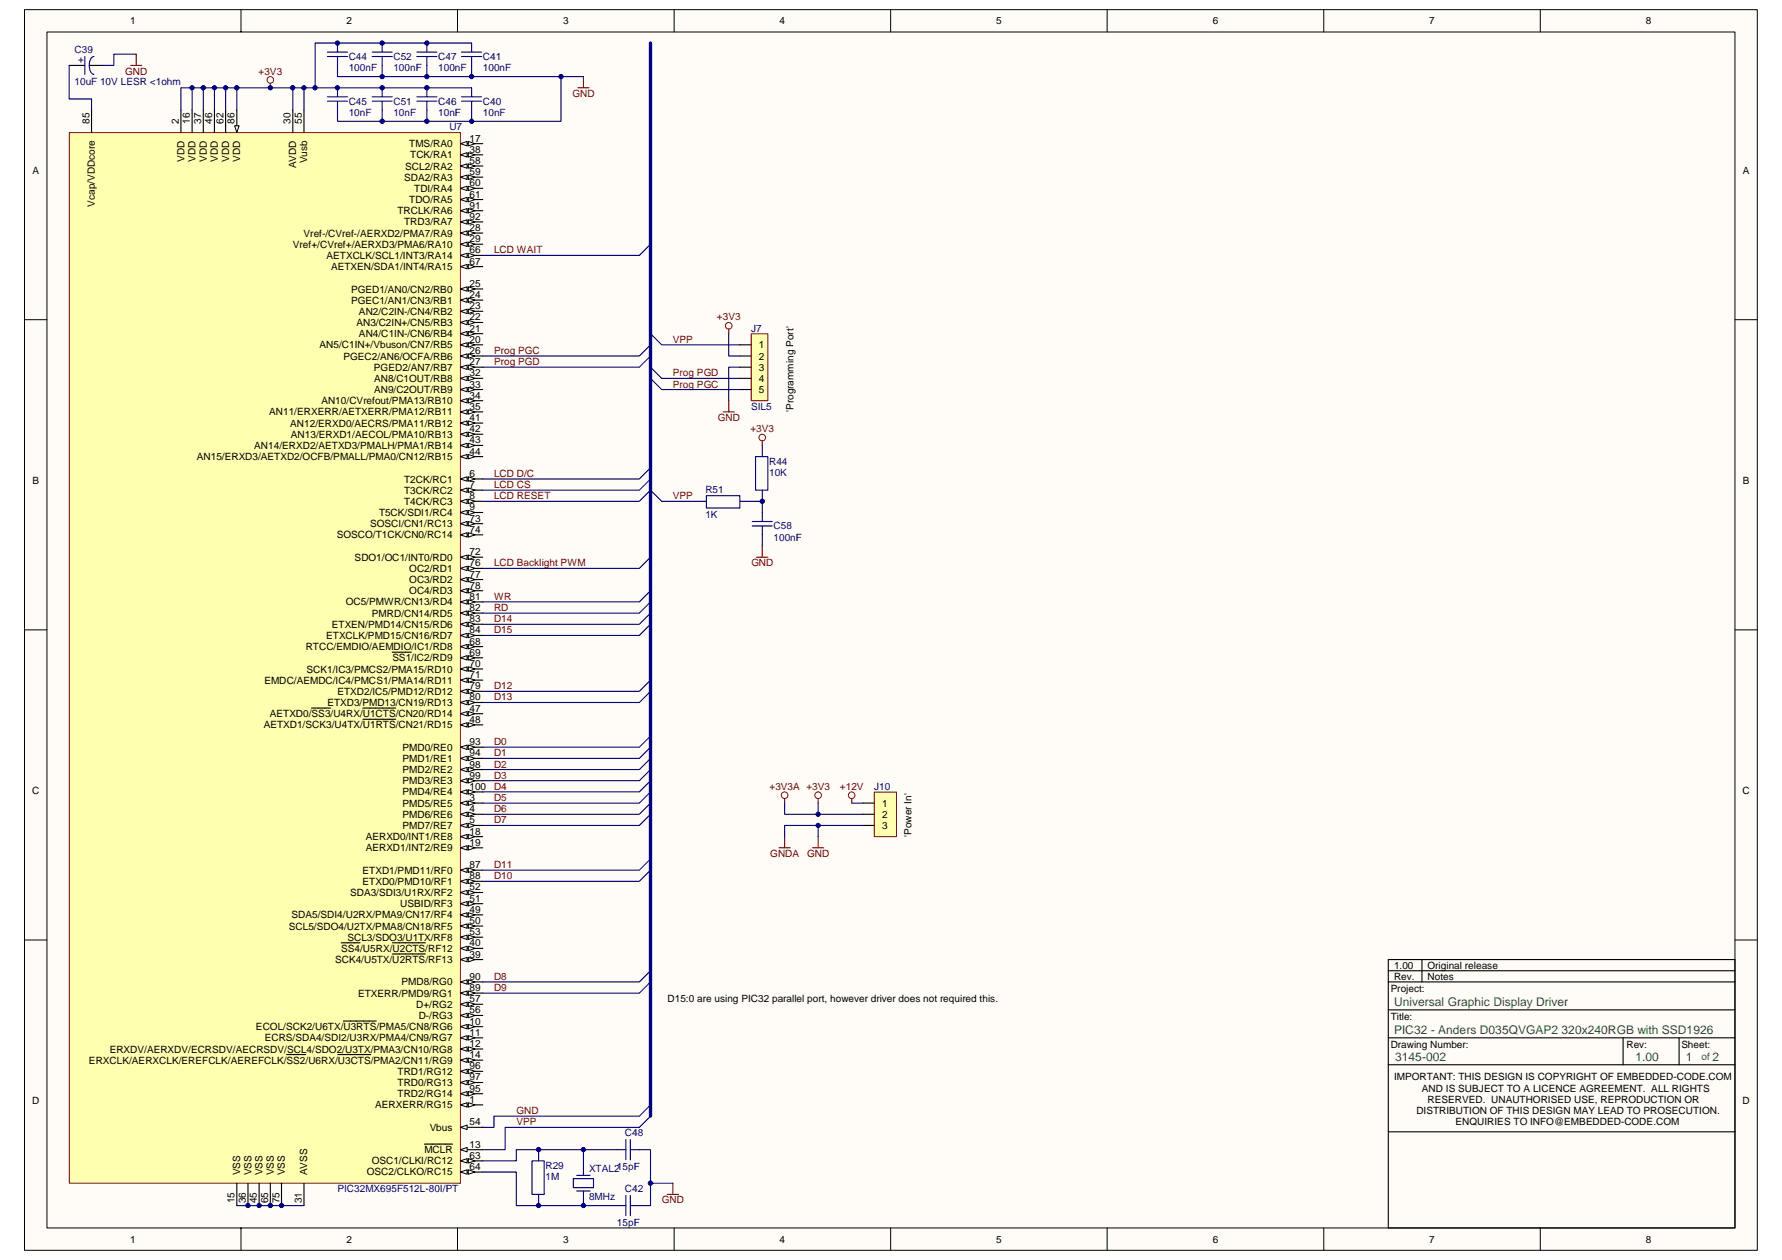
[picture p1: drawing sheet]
<svg xmlns="http://www.w3.org/2000/svg" width="297mm" height="210mm" viewBox="0 0 297 210" stroke-linecap="round" stroke-linejoin="round" font-family="sans-serif">
<path d="M4.1 1.6h288.8v206.8h-288.8z" fill="#fffcf8"/>
<path d="M4.1 1.6h288.8v206.8h-288.8z" fill="none" stroke="#000" stroke-width=".17"/>
<path d="M7.8 5.4h281.4v199.2h-281.4z" fill="#fffcf8"/>
<g fill="none" stroke="#000" stroke-width=".17">
<path d="M7.8 5.3h281.4v199.3h-281.4zM40.2 1.6v3.7M76.3 1.6v3.7M112.4 1.6v3.7M148.5 1.6v3.7M184.5 1.6v3.7M220.7 1.6v3.7M256.7 1.6v3.7M4.1 53.3h3.7M289.2 53.3h3.7M4.1 105h3.7M289.2 105h3.7"/>
<path d="M4.1 156.7h3.7M289.2 156.7h3.7M40.2 204.6v3.8M76.3 204.6v3.8M112.4 204.6v3.8M148.5 204.6v3.8M184.5 204.6v3.8M220.7 204.6v3.8M256.7 204.6v3.8"/>
</g>
<path d="M11.5 10.9h2.6M14.9 10.9h2.2M231.4 159.9h57.8v44.7h-57.8zM237 159.9v3.7M231.4 173h57.8M231.4 168.3h57.8M231.4 163.6h57.8M231.4 177.4h57.8M231.4 161.8h57.8M270.5 173v4.4M279.9 173v4.4M231.4 188.6h57.8" fill="none" stroke="#000" stroke-width=".19"/>
<g fill="none" stroke="#800000" stroke-width=".17">
<circle cx="45.1" cy="13.3" r=".55"/>
<circle cx="121.5" cy="54.3" r=".55"/>
<circle cx="136.4" cy="132.5" r=".55"/>
</g>
<g fill="none" stroke="#800000" stroke-width=".19">
<path d="M21.8 10.9h1.8M22.7 9v1.9M45.1 13.9v.7M96.3 14.6h1.9M97.3 12.8v1.8M121.5 54.9v.7M120.5 68.6h1.9M121.5 66.8v1.8M136.4 133.1v.7M136.4 139.4v1.9M135.4 141.3h1.9M111.2 199.1h1.9"/>
<path d="M112.2 197.2v1.9"/>
</g>
<g fill="none" stroke="#000080" stroke-width=".19">
<path d="M11.5 10.9v5.6h3.8v1.9M14.1 9.4v3M15.6 9.4a1.21 1.21 0 0 0-.7 1.5 1.22 1.22 0 0 0 .7 1.5M22.7 9h-3.7v1.9h-1.9M32 14.6v3.8M33.9 14.6v3.8M35.7 14.6v3.8M37.6 14.6v3.8M39.5 14.6v3.8M48.8 14.6v3.8M50.7 14.6v3.8M54.6 9.4h3.3"/>
<path d="M54.6 8.7h3.3M54.6 16.9h3.3M54.6 16.1h3.3M56.3 9.4v3.4h37.2v7.4h-37.2v-3.3M56.3 7.2v1.5M56.3 14.6v1.5M62 16.9h3.4M62 16.1h3.4M62 9.4h3.4M62 8.7h3.4M63.7 7.2v1.5M63.7 9.4v3.4"/>
<path d="M63.7 14.6v1.5M63.7 16.9v3.3M69.5 16.9h3.3M69.5 16.1h3.3M69.5 9.4h3.3M69.5 8.7h3.3M71.2 7.2v1.5M71.2 9.4v3.4M71.2 14.6v1.5M71.2 16.9v3.3M76.9 16.9h3.4M76.9 16.1h3.4"/>
<path d="M76.9 9.4h3.4M76.9 8.7h3.4M78.6 8.7v-1.5h-26.1v7.4M78.6 16.1v-1.5h-48.4v3.8M78.6 9.4v3.4M78.6 16.9v3.3M93.5 12.8h3.8M108.4 55.6l1.9 1.9h13M108.4 57.5l-1.8 1.8h-26.1M108.4 59.3l-1.8 1.9h-26.1M108.4 40.7l-1.8 1.9h-26.1M121.5 55.6v3.7h1.8"/>
<path d="M108.4 78l-1.8 1.8h-26.1M108.4 79.8l-1.8 1.9h-26.1M108.4 63.1l1.9 1.8h13M108.4 61.2l1.9 1.9h13M123.3 61.2h-1.8v5.6M108.4 98.4l-1.8 1.9h-26.1M108.4 92.9l-1.8 1.8h-26.1M108.4 81.7l-1.8 1.8h-26.1M108.4 113.3l-1.8 1.9h-26.1M108.4 115.2l-1.8 1.9h-26.1M108.4 100.3l-1.8 1.9h-26.1M108.4 102.2l-1.8 1.8h-26.1"/>
<path d="M108.4 104l-1.8 1.9h-26.1M108.4 133.8l-1.8 1.9h-26.1M108.4 135.7l-1.8 1.9h-26.1M108.4 126.4l-1.8 1.8h-26.1M108.4 128.2l-1.8 1.9h-26.1M108.4 130.1l-1.8 1.9h-26.1M108.4 132l-1.8 1.8h-26.1M108.4 122.7l-1.8 1.8h-26.1M108.4 124.5l-1.8 1.9h-26.1M108.4 145l-1.8 1.9h-26.1M108.4 143.2l-1.8 1.8h-26.1M108.4 161.8l-1.8 1.8h-26.1"/>
<path d="M108.4 163.6l-1.8 1.9h-26.1M80.5 195.3h5.6v5.6h16.7M80.5 193.5h5.6v-1.9h11.2v4.3M95.6 196.4h3.3v1.5h-3.3zM96.1 195.9h2.3M96.1 198.5h2.3M97.3 198.5v2.4M97.3 191.6h5.5M106.6 191.6h1.8v9.3h-1.8M108.4 197.2h3.8M108.4 186l-1.8 1.9h-22.4v3.7h-3.7M108.4 184.1l-1.8 1.9h-24.3v1.9h-1.8"/>
<path d="M39.5 200.9h11.2"/>
</g>
<path d="M11.6 22.1h65.1v175.1h-65.1z" fill="#ffffb0"/>
<path d="M11.6 22.1h65.1v175.1h-65.1z" fill="none" stroke="#800000" stroke-width=".17"/>
<path d="M76.7 184.1h3.8" fill="none" stroke="#000" stroke-width=".19"/>
<g fill="#fffcf8" stroke="#000" stroke-width=".17">
<path d="M76.7 184.1l1.2-.3v.7z"/>
<path d="M78.1 183.8l1.1 .3-1.1 .4z"/>
</g>
<path d="M30.2 18.4v3.7M76.7 133.8h3.8" fill="none" stroke="#000" stroke-width=".19"/>
<g fill="#fffcf8" stroke="#000" stroke-width=".17">
<path d="M76.7 133.8l1.2-.3v.7z"/>
<path d="M78.1 133.5l1.1 .3-1.1 .4z"/>
</g>
<path d="M76.7 135.7h3.8" fill="none" stroke="#000" stroke-width=".19"/>
<g fill="#fffcf8" stroke="#000" stroke-width=".17">
<path d="M76.7 135.7l1.2-.4v.8z"/>
<path d="M78.1 135.3l1.1 .4-1.1 .4z"/>
</g>
<path d="M76.7 137.6h3.8" fill="none" stroke="#000" stroke-width=".19"/>
<g fill="#fffcf8" stroke="#000" stroke-width=".17">
<path d="M76.7 137.6l1.2-.4v.7z"/>
<path d="M78.1 137.2l1.1 .4-1.1 .3z"/>
</g>
<path d="M76.7 79.8h3.8" fill="none" stroke="#000" stroke-width=".19"/>
<g fill="#fffcf8" stroke="#000" stroke-width=".17">
<path d="M76.7 79.8l1.2-.3v.7z"/>
<path d="M78.1 79.5l1.1 .3-1.1 .4z"/>
</g>
<path d="M76.7 81.7h3.8" fill="none" stroke="#000" stroke-width=".19"/>
<g fill="#fffcf8" stroke="#000" stroke-width=".17">
<path d="M76.7 81.7l1.2-.4v.8z"/>
<path d="M78.1 81.3l1.1 .4-1.1 .4z"/>
</g>
<path d="M76.7 83.5h3.8" fill="none" stroke="#000" stroke-width=".19"/>
<g fill="#fffcf8" stroke="#000" stroke-width=".17">
<path d="M76.7 83.5l1.2-.3v.7z"/>
<path d="M78.1 83.2l1.1 .3-1.1 .4z"/>
</g>
<path d="M76.7 85.4h3.8" fill="none" stroke="#000" stroke-width=".19"/>
<g fill="#fffcf8" stroke="#000" stroke-width=".17">
<path d="M76.7 85.4l1.2-.4v.8z"/>
<path d="M78.1 85l1.1 .4-1.1 .4z"/>
</g>
<path d="M76.7 171.1h3.8" fill="none" stroke="#000" stroke-width=".19"/>
<g fill="#fffcf8" stroke="#000" stroke-width=".17">
<path d="M76.7 171.1l1.2-.4v.8z"/>
<path d="M78.1 170.7l1.1 .4-1.1 .4z"/>
</g>
<path d="M57.2 170.2h5.5M76.7 173h3.8" fill="none" stroke="#000" stroke-width=".19"/>
<g fill="#fffcf8" stroke="#000" stroke-width=".17">
<path d="M76.7 173l1.2-.4v.7z"/>
<path d="M78.1 172.6l1.1 .4-1.1 .3z"/>
</g>
<path d="M76.7 174.8h3.8" fill="none" stroke="#000" stroke-width=".19"/>
<g fill="#fffcf8" stroke="#000" stroke-width=".17">
<path d="M76.7 174.8l1.2-.3v.7z"/>
<path d="M78.1 174.5l1.1 .3-1.1 .4z"/>
</g>
<path d="M76.7 191.6h3.8" fill="none" stroke="#000" stroke-width=".19"/>
<path d="M76.7 191.6l1.2-.4v.8z" fill="#fffcf8" stroke="#000" stroke-width=".17"/>
<path d="M76.7 176.7h3.8M70.7 190.7h4.7" fill="none" stroke="#000" stroke-width=".19"/>
<g fill="#fffcf8" stroke="#000" stroke-width=".17">
<path d="M76.7 176.7l1.2-.4v.8z"/>
<path d="M78.1 176.3l1.1 .4-1.1 .4z"/>
</g>
<path d="M32 18.4v3.7M76.7 23.9h3.8M47.8 175.7h3.1M56.3 175.7h5.5M39.5 197.2v3.7" fill="none" stroke="#000" stroke-width=".19"/>
<g fill="#fffcf8" stroke="#000" stroke-width=".17">
<path d="M76.7 23.9l1.2-.3v.7z"/>
<path d="M78.1 23.6l1.1 .3-1.1 .4z"/>
</g>
<path d="M76.7 139.4h3.8" fill="none" stroke="#000" stroke-width=".19"/>
<g fill="#fffcf8" stroke="#000" stroke-width=".17">
<path d="M76.7 139.4l1.2-.3v.7z"/>
<path d="M78.1 139.1l1.1 .3-1.1 .4z"/>
</g>
<path d="M76.7 141.3h3.8" fill="none" stroke="#000" stroke-width=".19"/>
<g fill="#fffcf8" stroke="#000" stroke-width=".17">
<path d="M76.7 141.3l1.2-.4v.8z"/>
<path d="M78.1 140.9l1.1 .4-1.1 .4z"/>
</g>
<path d="M76.7 57.5h3.8" fill="none" stroke="#000" stroke-width=".19"/>
<g fill="#fffcf8" stroke="#000" stroke-width=".17">
<path d="M76.7 57.5l1.2-.4v.7z"/>
<path d="M78.1 57.1l1.1 .4-1.1 .3z"/>
</g>
<path d="M76.7 55.6h3.8" fill="none" stroke="#000" stroke-width=".19"/>
<g fill="#fffcf8" stroke="#000" stroke-width=".17">
<path d="M76.7 55.6l1.2-.4v.8z"/>
<path d="M78.1 55.2l1.1 .4-1.1 .4z"/>
</g>
<path d="M76.7 53.7h3.8" fill="none" stroke="#000" stroke-width=".19"/>
<g fill="#fffcf8" stroke="#000" stroke-width=".17">
<path d="M76.7 53.7l1.2-.3v.7z"/>
<path d="M78.1 53.4l1.1 .3-1.1 .4z"/>
</g>
<path d="M76.7 51.9h3.8" fill="none" stroke="#000" stroke-width=".19"/>
<g fill="#fffcf8" stroke="#000" stroke-width=".17">
<path d="M76.7 51.9l1.2-.4v.8z"/>
<path d="M78.1 51.5l1.1 .4-1.1 .4z"/>
</g>
<path d="M76.7 50h3.8" fill="none" stroke="#000" stroke-width=".19"/>
<g fill="#fffcf8" stroke="#000" stroke-width=".17">
<path d="M76.7 50l1.2-.3v.7z"/>
<path d="M78.1 49.7l1.1 .3-1.1 .4z"/>
</g>
<path d="M76.7 48.2h3.8" fill="none" stroke="#000" stroke-width=".19"/>
<g fill="#fffcf8" stroke="#000" stroke-width=".17">
<path d="M76.7 48.2l1.2-.4v.7z"/>
<path d="M78.1 47.8l1.1 .4-1.1 .3z"/>
</g>
<path d="M76.7 59.3h3.8" fill="none" stroke="#000" stroke-width=".19"/>
<g fill="#fffcf8" stroke="#000" stroke-width=".17">
<path d="M76.7 59.3l1.2-.3v.7z"/>
<path d="M78.1 59l1.1 .3-1.1 .4z"/>
</g>
<path d="M76.7 61.2h3.8" fill="none" stroke="#000" stroke-width=".19"/>
<g fill="#fffcf8" stroke="#000" stroke-width=".17">
<path d="M76.7 61.2l1.2-.4v.8z"/>
<path d="M78.1 60.8l1.1 .4-1.1 .4z"/>
</g>
<path d="M76.7 38.8h3.8" fill="none" stroke="#000" stroke-width=".19"/>
<g fill="#fffcf8" stroke="#000" stroke-width=".17">
<path d="M76.7 38.8l1.2-.3v.7z"/>
<path d="M78.1 38.5l1.1 .3-1.1 .4z"/>
</g>
<path d="M76.7 40.7h3.8" fill="none" stroke="#000" stroke-width=".19"/>
<g fill="#fffcf8" stroke="#000" stroke-width=".17">
<path d="M76.7 40.7l1.2-.4v.8z"/>
<path d="M78.1 40.3l1.1 .4-1.1 .4z"/>
</g>
<path d="M48.8 18.4v3.7M76.7 63.1h3.8M50.7 197.2v3.7" fill="none" stroke="#000" stroke-width=".19"/>
<g fill="#fffcf8" stroke="#000" stroke-width=".17">
<path d="M76.7 63.1l1.2-.4v.7z"/>
<path d="M78.1 62.7l1.1 .4-1.1 .3z"/>
</g>
<path d="M76.7 64.9h3.8" fill="none" stroke="#000" stroke-width=".19"/>
<g fill="#fffcf8" stroke="#000" stroke-width=".17">
<path d="M76.7 64.9l1.2-.3v.7z"/>
<path d="M78.1 64.6l1.1 .3-1.1 .4z"/>
</g>
<path d="M76.7 66.8h3.8" fill="none" stroke="#000" stroke-width=".19"/>
<g fill="#fffcf8" stroke="#000" stroke-width=".17">
<path d="M76.7 66.8l1.2-.4v.8z"/>
<path d="M78.1 66.4l1.1 .4-1.1 .4z"/>
</g>
<path d="M76.7 68.6h3.8" fill="none" stroke="#000" stroke-width=".19"/>
<g fill="#fffcf8" stroke="#000" stroke-width=".17">
<path d="M76.7 68.6l1.2-.3v.7z"/>
<path d="M78.1 68.3l1.1 .3-1.1 .4z"/>
</g>
<path d="M33.9 18.4v3.7M76.7 25.8h3.8M41.3 197.2v3.7" fill="none" stroke="#000" stroke-width=".19"/>
<g fill="#fffcf8" stroke="#000" stroke-width=".17">
<path d="M76.7 25.8l1.2-.4v.8z"/>
<path d="M78.1 25.4l1.1 .4-1.1 .4z"/>
</g>
<path d="M76.7 159.9h3.8" fill="none" stroke="#000" stroke-width=".19"/>
<g fill="#fffcf8" stroke="#000" stroke-width=".17">
<path d="M76.7 159.9l1.2-.3v.7z"/>
<path d="M78.1 159.6l1.1 .3-1.1 .4z"/>
</g>
<path d="M65.4 159h5.5M76.7 158.1h3.8" fill="none" stroke="#000" stroke-width=".19"/>
<g fill="#fffcf8" stroke="#000" stroke-width=".17">
<path d="M76.7 158.1l1.2-.4v.7z"/>
<path d="M78.1 157.7l1.1 .4-1.1 .3z"/>
</g>
<path d="M76.7 70.5h3.8M56.9 157.1h3.1M65.4 157.1h5.5" fill="none" stroke="#000" stroke-width=".19"/>
<g fill="#fffcf8" stroke="#000" stroke-width=".17">
<path d="M76.7 70.5l1.2-.4v.8z"/>
<path d="M78.1 70.1l1.1 .4-1.1 .4z"/>
</g>
<path d="M76.7 72.4h3.8" fill="none" stroke="#000" stroke-width=".19"/>
<g fill="#fffcf8" stroke="#000" stroke-width=".17">
<path d="M76.7 72.4l1.2-.4v.7z"/>
<path d="M78.1 72l1.1 .4-1.1 .3z"/>
</g>
<path d="M76.7 74.2h3.8" fill="none" stroke="#000" stroke-width=".19"/>
<g fill="#fffcf8" stroke="#000" stroke-width=".17">
<path d="M76.7 74.2l1.2-.3v.7z"/>
<path d="M78.1 73.9l1.1 .3-1.1 .4z"/>
</g>
<path d="M76.7 76.1h3.8" fill="none" stroke="#000" stroke-width=".19"/>
<g fill="#fffcf8" stroke="#000" stroke-width=".17">
<path d="M76.7 76.1l1.2-.4v.8z"/>
<path d="M78.1 75.7l1.1 .4-1.1 .4z"/>
</g>
<path d="M35.7 18.4v3.7M76.7 118.9h3.8M43.2 197.2v3.7" fill="none" stroke="#000" stroke-width=".19"/>
<g fill="#fffcf8" stroke="#000" stroke-width=".17">
<path d="M76.7 118.9l1.2-.3v.7z"/>
<path d="M78.1 118.6l1.1 .3-1.1 .4z"/>
</g>
<path d="M51.9 118h3.2M60.5 118h5.5M76.7 120.8h3.8" fill="none" stroke="#000" stroke-width=".19"/>
<g fill="#fffcf8" stroke="#000" stroke-width=".17">
<path d="M76.7 120.8l1.2-.4v.8z"/>
<path d="M78.1 120.4l1.1 .4-1.1 .4z"/>
</g>
<path d="M60.5 119.9h5.5M76.7 152.5h3.8" fill="none" stroke="#000" stroke-width=".19"/>
<g fill="#fffcf8" stroke="#000" stroke-width=".17">
<path d="M76.7 152.5l1.2-.4v.7z"/>
<path d="M78.1 152.1l1.1 .4-1.1 .3z"/>
</g>
<path d="M76.7 154.3h3.8" fill="none" stroke="#000" stroke-width=".19"/>
<g fill="#fffcf8" stroke="#000" stroke-width=".17">
<path d="M76.7 154.3l1.2-.3v.7z"/>
<path d="M78.1 154l1.1 .3-1.1 .4z"/>
</g>
<path d="M76.7 150.6h3.8" fill="none" stroke="#000" stroke-width=".19"/>
<g fill="#fffcf8" stroke="#000" stroke-width=".17">
<path d="M76.7 150.6l1.2-.4v.8z"/>
<path d="M78.1 150.2l1.1 .4-1.1 .4z"/>
</g>
<path d="M76.7 148.7h3.8" fill="none" stroke="#000" stroke-width=".19"/>
<g fill="#fffcf8" stroke="#000" stroke-width=".17">
<path d="M76.7 148.7l1.2-.3v.7z"/>
<path d="M78.1 148.4l1.1 .3-1.1 .4z"/>
</g>
<path d="M76.7 156.2h3.8" fill="none" stroke="#000" stroke-width=".19"/>
<g fill="#fffcf8" stroke="#000" stroke-width=".17">
<path d="M76.7 156.2l1.2-.4v.8z"/>
<path d="M78.1 155.8l1.1 .4-1.1 .4z"/>
</g>
<path d="M76.7 187.9h3.8" fill="none" stroke="#000" stroke-width=".19"/>
<path d="M76.7 187.9l1.2-.4v.7z" fill="#fffcf8" stroke="#000" stroke-width=".17"/>
<path d="M50.7 18.4v3.7M76.7 169.2h3.8" fill="none" stroke="#000" stroke-width=".19"/>
<g fill="#fffcf8" stroke="#000" stroke-width=".17">
<path d="M76.7 169.2l1.2-.3v.7z"/>
<path d="M78.1 168.9l1.1 .3-1.1 .4z"/>
</g>
<path d="M76.7 167.4h3.8" fill="none" stroke="#000" stroke-width=".19"/>
<g fill="#fffcf8" stroke="#000" stroke-width=".17">
<path d="M76.7 167.4l1.2-.4v.7z"/>
<path d="M78.1 167l1.1 .4-1.1 .3z"/>
</g>
<path d="M76.7 27.7h3.8" fill="none" stroke="#000" stroke-width=".19"/>
<g fill="#fffcf8" stroke="#000" stroke-width=".17">
<path d="M76.7 27.7l1.2-.4v.7z"/>
<path d="M78.1 27.3l1.1 .4-1.1 .3z"/>
</g>
<path d="M76.7 29.5h3.8" fill="none" stroke="#000" stroke-width=".19"/>
<g fill="#fffcf8" stroke="#000" stroke-width=".17">
<path d="M76.7 29.5l1.2-.3v.7z"/>
<path d="M78.1 29.2l1.1 .3-1.1 .4z"/>
</g>
<path d="M76.7 31.4h3.8" fill="none" stroke="#000" stroke-width=".19"/>
<g fill="#fffcf8" stroke="#000" stroke-width=".17">
<path d="M76.7 31.4l1.2-.4v.8z"/>
<path d="M78.1 31l1.1 .4-1.1 .4z"/>
</g>
<path d="M76.7 33.3h3.8" fill="none" stroke="#000" stroke-width=".19"/>
<g fill="#fffcf8" stroke="#000" stroke-width=".17">
<path d="M76.7 33.3l1.2-.4v.7z"/>
<path d="M78.1 32.9l1.1 .4-1.1 .3z"/>
</g>
<path d="M37.6 18.4v3.7M76.7 193.5h3.8" fill="none" stroke="#000" stroke-width=".19"/>
<g fill="#fffcf8" stroke="#000" stroke-width=".17">
<path d="M76.7 193.5l1.2-.4v.7z"/>
<path d="M78.1 193.1l1.1 .4-1.1 .3z"/>
</g>
<path d="M76.7 195.3h3.8" fill="none" stroke="#000" stroke-width=".19"/>
<g fill="#fffcf8" stroke="#000" stroke-width=".17">
<path d="M76.7 195.3l1.2-.4v.8z"/>
<path d="M78.1 194.9l1.1 .4-1.1 .4z"/>
</g>
<path d="M76.7 42.6h3.8M45.1 197.2v3.7" fill="none" stroke="#000" stroke-width=".19"/>
<g fill="#fffcf8" stroke="#000" stroke-width=".17">
<path d="M76.7 42.6l1.2-.4v.7z"/>
<path d="M78.1 42.2l1.1 .4-1.1 .3z"/>
</g>
<path d="M76.7 44.4h3.8" fill="none" stroke="#000" stroke-width=".19"/>
<g fill="#fffcf8" stroke="#000" stroke-width=".17">
<path d="M76.7 44.4l1.2-.3v.7z"/>
<path d="M78.1 44.1l1.1 .3-1.1 .4z"/>
</g>
<path d="M76.7 107.8h3.8" fill="none" stroke="#000" stroke-width=".19"/>
<g fill="#fffcf8" stroke="#000" stroke-width=".17">
<path d="M76.7 107.8l1.2-.4v.7z"/>
<path d="M78.1 107.4l1.1 .4-1.1 .3z"/>
</g>
<path d="M76.7 109.6h3.8" fill="none" stroke="#000" stroke-width=".19"/>
<g fill="#fffcf8" stroke="#000" stroke-width=".17">
<path d="M76.7 109.6l1.2-.3v.7z"/>
<path d="M78.1 109.3l1.1 .3-1.1 .4z"/>
</g>
<path d="M65.4 108.7h3.2M76.7 111.5h3.8" fill="none" stroke="#000" stroke-width=".19"/>
<g fill="#fffcf8" stroke="#000" stroke-width=".17">
<path d="M76.7 111.5l1.2-.4v.8z"/>
<path d="M78.1 111.1l1.1 .4-1.1 .4z"/>
</g>
<path d="M76.7 113.3h3.8" fill="none" stroke="#000" stroke-width=".19"/>
<g fill="#fffcf8" stroke="#000" stroke-width=".17">
<path d="M76.7 113.3l1.2-.3v.7z"/>
<path d="M78.1 113l1.1 .3-1.1 .4z"/>
</g>
<path d="M76.7 92.9h3.8" fill="none" stroke="#000" stroke-width=".19"/>
<g fill="#fffcf8" stroke="#000" stroke-width=".17">
<path d="M76.7 92.9l1.2-.4v.7z"/>
<path d="M78.1 92.5l1.1 .4-1.1 .3z"/>
</g>
<path d="M76.7 87.3h3.8" fill="none" stroke="#000" stroke-width=".19"/>
<g fill="#fffcf8" stroke="#000" stroke-width=".17">
<path d="M76.7 87.3l1.2-.4v.8z"/>
<path d="M78.1 86.9l1.1 .4-1.1 .4z"/>
</g>
<path d="M76.7 89.1h3.8" fill="none" stroke="#000" stroke-width=".19"/>
<g fill="#fffcf8" stroke="#000" stroke-width=".17">
<path d="M76.7 89.1l1.2-.3v.7z"/>
<path d="M78.1 88.8l1.1 .3-1.1 .4z"/>
</g>
<path d="M76.7 94.7h3.8M46.9 197.2v3.7" fill="none" stroke="#000" stroke-width=".19"/>
<g fill="#fffcf8" stroke="#000" stroke-width=".17">
<path d="M76.7 94.7l1.2-.3v.7z"/>
<path d="M78.1 94.4l1.1 .3-1.1 .4z"/>
</g>
<path d="M76.7 96.6h3.8" fill="none" stroke="#000" stroke-width=".19"/>
<g fill="#fffcf8" stroke="#000" stroke-width=".17">
<path d="M76.7 96.6l1.2-.4v.8z"/>
<path d="M78.1 96.2l1.1 .4-1.1 .4z"/>
</g>
<path d="M76.7 98.4h3.8" fill="none" stroke="#000" stroke-width=".19"/>
<g fill="#fffcf8" stroke="#000" stroke-width=".17">
<path d="M76.7 98.4l1.2-.3v.7z"/>
<path d="M78.1 98.1l1.1 .3-1.1 .4z"/>
</g>
<path d="M76.7 115.2h3.8" fill="none" stroke="#000" stroke-width=".19"/>
<g fill="#fffcf8" stroke="#000" stroke-width=".17">
<path d="M76.7 115.2l1.2-.3v.7z"/>
<path d="M78.1 114.9l1.1 .3-1.1 .4z"/>
</g>
<path d="M76.7 117.1h3.8" fill="none" stroke="#000" stroke-width=".19"/>
<g fill="#fffcf8" stroke="#000" stroke-width=".17">
<path d="M76.7 117.1l1.2-.4v.8z"/>
<path d="M78.1 116.7l1.1 .4-1.1 .4z"/>
</g>
<path d="M76.7 100.3h3.8" fill="none" stroke="#000" stroke-width=".19"/>
<g fill="#fffcf8" stroke="#000" stroke-width=".17">
<path d="M76.7 100.3l1.2-.4v.8z"/>
<path d="M78.1 99.9l1.1 .4-1.1 .4z"/>
</g>
<path d="M76.7 102.2h3.8" fill="none" stroke="#000" stroke-width=".19"/>
<g fill="#fffcf8" stroke="#000" stroke-width=".17">
<path d="M76.7 102.2l1.2-.4v.8z"/>
<path d="M78.1 101.8l1.1 .4-1.1 .4z"/>
</g>
<path d="M76.7 104h3.8" fill="none" stroke="#000" stroke-width=".19"/>
<g fill="#fffcf8" stroke="#000" stroke-width=".17">
<path d="M76.7 104l1.2-.3v.7z"/>
<path d="M78.1 103.7l1.1 .3-1.1 .4z"/>
</g>
<path d="M76.7 105.9h3.8" fill="none" stroke="#000" stroke-width=".19"/>
<g fill="#fffcf8" stroke="#000" stroke-width=".17">
<path d="M76.7 105.9l1.2-.4v.8z"/>
<path d="M78.1 105.5l1.1 .4-1.1 .4z"/>
</g>
<path d="M15.3 18.4v3.7M39.5 18.4v3.7" fill="none" stroke="#000" stroke-width=".19"/>
<path d="M39.1 21h.8l-.4 1.1z" fill="#fffcf8" stroke="#000" stroke-width=".17"/>
<path d="M76.7 145h3.8" fill="none" stroke="#000" stroke-width=".19"/>
<g fill="#fffcf8" stroke="#000" stroke-width=".17">
<path d="M76.7 145l1.2-.3v.7z"/>
<path d="M78.1 144.7l1.1 .3-1.1 .4z"/>
</g>
<path d="M76.7 146.9h3.8" fill="none" stroke="#000" stroke-width=".19"/>
<g fill="#fffcf8" stroke="#000" stroke-width=".17">
<path d="M76.7 146.9l1.2-.4v.8z"/>
<path d="M78.1 146.5l1.1 .4-1.1 .4z"/>
</g>
<path d="M76.7 165.5h3.8" fill="none" stroke="#000" stroke-width=".19"/>
<g fill="#fffcf8" stroke="#000" stroke-width=".17">
<path d="M76.7 165.5l1.2-.4v.8z"/>
<path d="M78.1 165.1l1.1 .4-1.1 .4z"/>
</g>
<path d="M76.7 163.6h3.8" fill="none" stroke="#000" stroke-width=".19"/>
<g fill="#fffcf8" stroke="#000" stroke-width=".17">
<path d="M76.7 163.6l1.2-.3v.7z"/>
<path d="M78.1 163.3l1.1 .3-1.1 .4z"/>
</g>
<path d="M76.7 35.1h3.8" fill="none" stroke="#000" stroke-width=".19"/>
<g fill="#fffcf8" stroke="#000" stroke-width=".17">
<path d="M76.7 35.1l1.2-.3v.7z"/>
<path d="M78.1 34.8l1.1 .3-1.1 .4z"/>
</g>
<path d="M76.7 37h3.8" fill="none" stroke="#000" stroke-width=".19"/>
<g fill="#fffcf8" stroke="#000" stroke-width=".17">
<path d="M76.7 37l1.2-.4v.8z"/>
<path d="M78.1 36.6l1.1 .4-1.1 .4z"/>
</g>
<path d="M76.7 124.5h3.8" fill="none" stroke="#000" stroke-width=".19"/>
<g fill="#fffcf8" stroke="#000" stroke-width=".17">
<path d="M76.7 124.5l1.2-.3v.7z"/>
<path d="M78.1 124.2l1.1 .3-1.1 .4z"/>
</g>
<path d="M76.7 126.4h3.8" fill="none" stroke="#000" stroke-width=".19"/>
<g fill="#fffcf8" stroke="#000" stroke-width=".17">
<path d="M76.7 126.4l1.2-.4v.8z"/>
<path d="M78.1 126l1.1 .4-1.1 .4z"/>
</g>
<path d="M76.7 182.3h3.8" fill="none" stroke="#000" stroke-width=".19"/>
<g fill="#fffcf8" stroke="#000" stroke-width=".17">
<path d="M76.7 182.3l1.2-.4v.7z"/>
<path d="M78.1 181.9l1.1 .4-1.1 .3z"/>
</g>
<path d="M76.7 178.5h3.8" fill="none" stroke="#000" stroke-width=".19"/>
<g fill="#fffcf8" stroke="#000" stroke-width=".17">
<path d="M76.7 178.5l1.2-.3v.7z"/>
<path d="M78.1 178.2l1.1 .3-1.1 .4z"/>
</g>
<path d="M76.7 180.4h3.8" fill="none" stroke="#000" stroke-width=".19"/>
<g fill="#fffcf8" stroke="#000" stroke-width=".17">
<path d="M76.7 180.4l1.2-.4v.8z"/>
<path d="M78.1 180l1.1 .4-1.1 .4z"/>
</g>
<path d="M76.7 128.2h3.8" fill="none" stroke="#000" stroke-width=".19"/>
<g fill="#fffcf8" stroke="#000" stroke-width=".17">
<path d="M76.7 128.2l1.2-.3v.7z"/>
<path d="M78.1 127.9l1.1 .3-1.1 .4z"/>
</g>
<path d="M76.7 130.1h3.8" fill="none" stroke="#000" stroke-width=".19"/>
<g fill="#fffcf8" stroke="#000" stroke-width=".17">
<path d="M76.7 130.1l1.2-.3v.7z"/>
<path d="M78.1 129.8l1.1 .3-1.1 .4z"/>
</g>
<path d="M76.7 132h3.8" fill="none" stroke="#000" stroke-width=".19"/>
<g fill="#fffcf8" stroke="#000" stroke-width=".17">
<path d="M76.7 132l1.2-.4v.8z"/>
<path d="M78.1 131.6l1.1 .4-1.1 .4z"/>
</g>
<path d="M127.1 73.5v.7M126.1 92.9h1.9M127.1 91v1.9" fill="none" stroke="#800000" stroke-width=".19"/>
<path d="M108.4 81.7l1.9 1.8h5.6M125.2 83.5h1.9v1.9M127.1 89.1v1.9" fill="none" stroke="#000080" stroke-width=".19"/>
<circle cx="127.1" cy="72.9" r=".55" fill="none" stroke="#800000" stroke-width=".17"/>
<path d="M125.2 55.6h2.8v11.2h-2.8z" fill="#ffffb0"/>
<g fill="none" stroke="#800000" stroke-width=".17">
<path d="M125.2 55.6h2.8v11.2h-2.8z"/>
<circle cx="130.8" cy="132.5" r=".55"/>
<circle cx="142" cy="132.5" r=".55"/>
</g>
<path d="M123.3 57.5h1.9M123.3 59.3h1.9M123.3 61.2h1.9M123.3 63.1h1.9M123.3 64.9h1.9" fill="none" stroke="#000" stroke-width=".19"/>
<g fill="none" stroke="#000080" stroke-width=".19">
<path d="M125.9 76.1h2.1v5.6h-2.1zM127.1 74.2v1.9M115.9 83.5h1.8M117.7 82.6h5.6v2.1h-5.6zM123.3 83.5h1.9M125.4 87.7h3.3M125.4 86.9h3.3M127.1 81.7v1.8M127.1 85.4v1.5M127.1 87.7v1.4M88.7 193.5h2v5.6h-2zM89.8 191.6v1.9"/>
<path d="M89.8 199.1v1.8M102.8 191.6h1.5M104.3 189.9v3.4M104.3 199.2v3.4M105.1 191.6h1.5M105.1 189.9v3.4M105.1 199.2v3.4M102.8 200.9h1.5M105.1 200.9h1.5"/>
</g>
<path d="M108.4 7.2v178.8" fill="none" stroke="#000080" stroke-width=".56"/>
<path d="M130.8 133.1v.7M130.8 139.4v1.9M142 133.1v.7M129.9 141.3h1.8" fill="none" stroke="#800000" stroke-width=".19"/>
<path d="M145.8 132h3.6v7.4h-3.6z" fill="#ffffb0"/>
<path d="M145.7 132h3.7v7.4h-3.7z" fill="none" stroke="#800000" stroke-width=".17"/>
<path d="M143.8 133.8h1.9M143.8 135.7h1.9M143.8 137.6h1.9" fill="none" stroke="#000" stroke-width=".19"/>
<path d="M130.8 133.8v1.9h5.6M136.4 133.8v1.9h7.4M136.4 137.6h-5.6v1.8M142 133.8h1.8M143.8 137.6h-7.4v1.8" fill="none" stroke="#000080" stroke-width=".19"/>
<g fill="#000080" stroke="#000080" stroke-width=".17">
<circle cx="32" cy="14.6" r=".36"/>
<circle cx="33.9" cy="14.6" r=".36"/>
<circle cx="35.7" cy="14.6" r=".36"/>
<circle cx="37.6" cy="14.6" r=".36"/>
<circle cx="39.5" cy="14.6" r=".36"/>
<circle cx="41.3" cy="200.9" r=".36"/>
<circle cx="43.2" cy="200.9" r=".36"/>
<circle cx="45.1" cy="200.9" r=".36"/>
<circle cx="45.1" cy="14.6" r=".36"/>
<circle cx="46.9" cy="200.9" r=".36"/>
<circle cx="48.8" cy="14.6" r=".36"/>
<circle cx="50.6" cy="14.6" r=".36"/>
<circle cx="52.5" cy="14.6" r=".36"/>
<circle cx="56.2" cy="14.6" r=".36"/>
<circle cx="56.2" cy="7.2" r=".36"/>
<circle cx="63.7" cy="20.2" r=".37"/>
<circle cx="63.7" cy="14.6" r=".37"/>
<circle cx="63.7" cy="12.8" r=".37"/>
<circle cx="63.7" cy="7.2" r=".37"/>
<circle cx="71.2" cy="20.2" r=".36"/>
<circle cx="71.2" cy="14.6" r=".36"/>
<circle cx="71.2" cy="12.8" r=".36"/>
<circle cx="71.2" cy="7.2" r=".36"/>
<circle cx="78.6" cy="20.2" r=".36"/>
<circle cx="78.6" cy="12.8" r=".36"/>
<circle cx="89.8" cy="200.9" r=".36"/>
<circle cx="89.8" cy="191.6" r=".36"/>
<circle cx="93.5" cy="12.8" r=".36"/>
<circle cx="97.2" cy="200.9" r=".36"/>
<circle cx="97.2" cy="191.6" r=".36"/>
<circle cx="108.4" cy="197.2" r=".37"/>
<circle cx="127.1" cy="83.5" r=".36"/>
<circle cx="136.4" cy="137.6" r=".36"/>
<circle cx="136.4" cy="135.7" r=".36"/>
</g>
<g font-size="2" fill="#00753f">
<text x="232.4" y="167.7">Universal Graphic Display Driver</text>
<text x="232.4" y="172.4">PIC32 - Anders D035QVGAP2 320x240RGB with SSD1926</text>
<text x="232.6" y="176.8">3145-002</text>
<text x="272.6" y="176.8">1.00</text>
<text x="281" y="176.8">1</text>
<text x="285.5" y="176.8">2</text>
</g>
<g font-size="1.7">
<text x="21.7" y="4">1</text>
<text x="57.8" y="4">2</text>
<text x="93.9" y="4">3</text>
<text x="130" y="4">4</text>
<text x="166.1" y="4">5</text>
<text x="202.2" y="4">6</text>
<text x="238.2" y="4">7</text>
<text x="274.4" y="4">8</text>
<text x="14.9" y="20.6" transform="rotate(-90 14.9 20.6)">85</text>
<text x="29.8" y="20.6" transform="rotate(-90 29.8 20.6)">2</text>
<text x="31.7" y="20.6" transform="rotate(-90 31.7 20.6)">16</text>
<text x="33.5" y="20.6" transform="rotate(-90 33.5 20.6)">37</text>
<text x="35.4" y="20.6" transform="rotate(-90 35.4 20.6)">46</text>
<text x="37.2" y="20.6" transform="rotate(-90 37.2 20.6)">62</text>
<text x="39.1" y="20.6" transform="rotate(-90 39.1 20.6)">86</text>
<text x="48.4" y="20.6" transform="rotate(-90 48.4 20.6)">30</text>
<text x="50.3" y="20.6" transform="rotate(-90 50.3 20.6)">55</text>
<text x="78.2" y="23.6">17</text>
<text x="5.4" y="28.9">A</text>
<text x="30.7" y="26.9" transform="rotate(-90 30.7 26.9)">VDD</text>
<text x="32.6" y="26.9" transform="rotate(-90 32.6 26.9)">VDD</text>
<text x="34.5" y="26.9" transform="rotate(-90 34.5 26.9)">VDD</text>
<text x="36.3" y="26.9" transform="rotate(-90 36.3 26.9)">VDD</text>
<text x="38.2" y="26.9" transform="rotate(-90 38.2 26.9)">VDD</text>
<text x="40" y="26.9" transform="rotate(-90 40 26.9)">VDD</text>
<text x="49.4" y="28" transform="rotate(-90 49.4 28)">AVDD</text>
<text x="51.2" y="27.2" transform="rotate(-90 51.2 27.2)">Vusb</text>
<text x="67.5" y="28.3">SCL2/RA2</text>
<text x="68.2" y="24.5">TMS/RA0</text>
<text x="68.4" y="26.4">TCK/RA1</text>
<text x="78.2" y="29.2">59</text>
<text x="78.2" y="25.5">38</text>
<text x="78.2" y="27.3">58</text>
<text x="290.5" y="28.9">A</text>
<text x="15.8" y="34.4" transform="rotate(-90 15.8 34.4)">Vcap/VDDcore</text>
<text x="66.2" y="35.7">TRCLK/RA6</text>
<text x="67.3" y="30.1">SDA2/RA3</text>
<text x="68.2" y="33.8">TDO/RA5</text>
<text x="69" y="32">TDI/RA4</text>
<text x="78.2" y="31.1">60</text>
<text x="78.2" y="34.8">91</text>
<text x="78.2" y="32.9">61</text>
<text x="48.8" y="41.3">Vref+/CVref+/AERXD3/PMA6/RA10</text>
<text x="50.6" y="39.4">Vref-/CVref-/AERXD2/PMA7/RA9</text>
<text x="67.4" y="37.6">TRD3/RA7</text>
<text x="78.2" y="36.6">92</text>
<text x="78.3" y="38.5">28</text>
<text x="78.3" y="40.4">29</text>
<text x="54.4" y="43.2">AETXCLK/SCL1/INT3/RA14</text>
<text x="55.2" y="45">AETXEN/SDA1/INT4/RA15</text>
<text x="78.2" y="44.1">67</text>
<text x="78.3" y="47.8">25</text>
<text x="78.3" y="42.2">66</text>
<text x="58.5" y="50.6">PGEC1/AN1/CN3/RB1</text>
<text x="58.5" y="48.7">PGED1/AN0/CN2/RB0</text>
<text x="59.8" y="52.5">AN2/C2IN-/CN4/RB2</text>
<text x="78.3" y="53.4">22</text>
<text x="78.3" y="51.5">23</text>
<text x="78.3" y="49.7">24</text>
<text x="53.3" y="58.1">AN5/C1IN+/Vbuson/CN7/RB5</text>
<text x="57.2" y="59.9">PGEC2/AN6/OCFA/RB6</text>
<text x="59.4" y="54.3">AN3/C2IN+/CN5/RB3</text>
<text x="59.8" y="56.2">AN4/C1IN-/CN6/RB4</text>
<text x="78.2" y="57.1">20</text>
<text x="78.3" y="55.3">21</text>
<text x="78.3" y="59">26</text>
<text x="126.5" y="58.1">1</text>
<text x="126.5" y="59.9">2</text>
<text x="62.3" y="61.8">PGED2/AN7/RB7</text>
<text x="62.4" y="63.6">AN8/C1OUT/RB8</text>
<text x="62.4" y="65.5">AN9/C2OUT/RB9</text>
<text x="78.2" y="62.7">32</text>
<text x="78.2" y="64.6">33</text>
<text x="78.2" y="60.9">27</text>
<text x="126.5" y="61.8">3</text>
<text x="126.5" y="63.6">4</text>
<text x="126.5" y="65.5">5</text>
<text x="44.9" y="69.2">AN11/ERXERR/AETXERR/PMA12/RB11</text>
<text x="48.4" y="71.1">AN12/ERXD0/AECRS/PMA11/RB12</text>
<text x="53.6" y="67.4">AN10/CVrefout/PMA13/RB10</text>
<text x="78.3" y="68.3">35</text>
<text x="78.3" y="66.4">34</text>
<text x="78.3" y="70.2">41</text>
<text x="132.3" y="68.7" transform="rotate(-90 132.3 68.7)">'Programming Port'</text>
<text x="32.8" y="76.7">AN15/ERXD3/AETXD2/OCFB/PMALL/PMA0/CN12/RB15</text>
<text x="42.4" y="74.8">AN14/ERXD2/AETXD3/PMALH/PMA1/RB14</text>
<text x="48.5" y="73">AN13/ERXD1/AECOL/PMA10/RB13</text>
<text x="78.3" y="72">42</text>
<text x="78.3" y="75.8">44</text>
<text x="78.3" y="73.9">43</text>
<text x="5.4" y="80.6">B</text>
<text x="67.4" y="80.4">T2CK/RC1</text>
<text x="67.4" y="82.3">T3CK/RC2</text>
<text x="78.2" y="79.5">6</text>
<text x="78.2" y="81.3">7</text>
<text x="78.2" y="83.2">8</text>
<text x="290.5" y="80.6">B</text>
<text x="56.1" y="89.7">SOSCO/T1CK/CN0/RC14</text>
<text x="61.7" y="87.9">SOSCI/CN1/RC13</text>
<text x="63.2" y="86">T5CK/SDI1/RC4</text>
<text x="67.4" y="84.1">T4CK/RC3</text>
<text x="78.2" y="86.9">73</text>
<text x="78.2" y="85.1">9</text>
<text x="78.3" y="88.8">74</text>
<text x="59.1" y="93.5">SDO1/OC1/INT0/RD0</text>
<text x="68.2" y="95.3">OC2/RD1</text>
<text x="78.2" y="92.5">72</text>
<text x="78.2" y="94.4">76</text>
<text x="57.6" y="100.9">OC5/PMWR/CN13/RD4</text>
<text x="68.2" y="97.2">OC3/RD2</text>
<text x="68.2" y="99">OC4/RD3</text>
<text x="78.2" y="96.2">77</text>
<text x="78.2" y="98.1">78</text>
<text x="78.3" y="101.8">82</text>
<text x="78.3" y="100">81</text>
<text x="54.4" y="106.5">ETXCLK/PMD15/CN16/RD7</text>
<text x="55.3" y="104.6">ETXEN/PMD14/CN15/RD6</text>
<text x="62" y="102.8">PMRD/CN14/RD5</text>
<text x="78.2" y="105.6">84</text>
<text x="78.3" y="103.7">83</text>
<text x="78.3" y="107.4">68</text>
<text x="44.1" y="113.9">EMDC/AEMDC/IC4/PMCS1/PMA14/RD11</text>
<text x="51" y="108.4">RTCC/EMDIO/AEMDIO/IC1/RD8</text>
<text x="51.1" y="112.1">SCK1/IC3/PMCS2/PMA15/RD10</text>
<text x="65.4" y="110.2">SS1/IC2/RD9</text>
<text x="78.2" y="109.3">69</text>
<text x="78.3" y="111.1">70</text>
<text x="78.3" y="113">71</text>
<text x="45" y="119.5">AETXD0/SS3/U4RX/U1CTS/CN20/RD14</text>
<text x="54.6" y="117.7">ETXD3/PMD13/CN19/RD13</text>
<text x="56.2" y="115.8">ETXD2/IC5/PMD12/RD12</text>
<text x="78.2" y="116.7">80</text>
<text x="78.2" y="114.9">79</text>
<text x="78.3" y="118.6">47</text>
<text x="44" y="121.4">AETXD1/SCK3/U4TX/U1RTS/CN21/RD15</text>
<text x="67.1" y="125.1">PMD0/RE0</text>
<text x="78.2" y="124.2">93</text>
<text x="78.3" y="120.5">48</text>
<text x="67.1" y="127">PMD1/RE1</text>
<text x="67.1" y="128.8">PMD2/RE2</text>
<text x="67.1" y="130.7">PMD3/RE3</text>
<text x="78.2" y="126">94</text>
<text x="78.2" y="127.9">98</text>
<text x="78.2" y="129.8">99</text>
<text x="78.2" y="131.6">100</text>
<text x="5.4" y="132.3">C</text>
<text x="67.1" y="134.4">PMD5/RE5</text>
<text x="67.1" y="136.3">PMD6/RE6</text>
<text x="67.1" y="132.6">PMD4/RE4</text>
<text x="78.2" y="133.5">3</text>
<text x="78.2" y="135.4">4</text>
<text x="78.2" y="137.2">5</text>
<text x="147" y="134.4">1</text>
<text x="147" y="136.3">2</text>
<text x="290.5" y="132.3">C</text>
<text x="61" y="140">AERXD0/INT1/RE8</text>
<text x="61" y="141.9">AERXD1/INT2/RE9</text>
<text x="67.1" y="138.2">PMD7/RE7</text>
<text x="78.2" y="139.1">18</text>
<text x="78.2" y="140.9">19</text>
<text x="147" y="138.2">3</text>
<text x="151.9" y="139.4" transform="rotate(-90 151.9 139.4)">'Power In'</text>
<text x="58.4" y="149.3">SDA3/SDI3/U1RX/RF2</text>
<text x="60.4" y="145.6">ETXD1/PMD11/RF0</text>
<text x="60.4" y="147.5">ETXD0/PMD10/RF1</text>
<text x="78.3" y="148.4">52</text>
<text x="78.3" y="144.7">87</text>
<text x="78.3" y="146.5">88</text>
<text x="48.2" y="154.9">SCL5/SDO4/U2TX/PMA8/CN18/RF5</text>
<text x="48.6" y="153.1">SDA5/SDI4/U2RX/PMA9/CN17/RF4</text>
<text x="66.7" y="151.2">USBID/RF3</text>
<text x="78.2" y="150.3">51</text>
<text x="78.3" y="155.9">53</text>
<text x="78.3" y="152.1">49</text>
<text x="78.3" y="154">50</text>
<text x="55.9" y="160.5">SCK4/U5TX/U2RTS/RF13</text>
<text x="56.9" y="158.6">SS4/U5RX/U2CTS/RF12</text>
<text x="57.9" y="156.8">SCL3/SDO3/U1TX/RF8</text>
<text x="78.2" y="159.6">39</text>
<text x="78.2" y="157.7">40</text>
<text x="232.4" y="161.4">1.00</text>
<text x="238" y="161.4">Original release</text>
<text x="59.7" y="166.1">ETXERR/PMD9/RG1</text>
<text x="66.9" y="164.2">PMD8/RG0</text>
<text x="69.4" y="168">D+/RG2</text>
<text x="78.2" y="167">57</text>
<text x="78.2" y="165.2">89</text>
<text x="78.2" y="163.3">90</text>
<text x="111.3" y="167">D15:0 are using PIC32 parallel port, however driver does not required this.</text>
<text x="231.8" y="165.4">Project:</text>
<text x="232.4" y="163.3">Rev.</text>
<text x="238" y="163.3">Notes</text>
<text x="42.7" y="171.7">ECOL/SCK2/U6TX/U3RTS/PMA5/CN8/RG6</text>
<text x="44.1" y="173.5">ECRS/SDA4/SDI2/U3RX/PMA4/CN9/RG7</text>
<text x="69.8" y="169.8">D-/RG3</text>
<text x="78.2" y="168.9">56</text>
<text x="78.3" y="170.8">10</text>
<text x="78.3" y="172.6">11</text>
<text x="231.8" y="170">Title:</text>
<text x="14.8" y="177.3">ERXCLK/AERXCLK/EREFCLK/AEREFCLK/SS2/U6RX/U3CTS/PMA2/CN11/RG9</text>
<text x="18.3" y="175.4">ERXDV/AERXDV/ECRSDV/AECRSDV/SCL4/SDO2/U3TX/PMA3/CN10/RG8</text>
<text x="66.3" y="179.1">TRD1/RG12</text>
<text x="78.2" y="178.2">96</text>
<text x="78.3" y="174.5">12</text>
<text x="78.3" y="176.3">14</text>
<text x="231.8" y="174.7">Drawing Number:</text>
<text x="271.1" y="174.7">Rev:</text>
<text x="280.3" y="174.7">Sheet:</text>
<text x="5.4" y="184">D</text>
<text x="62.5" y="184.7">AERXERR/RG15</text>
<text x="66.3" y="182.9">TRD2/RG14</text>
<text x="66.3" y="181">TRD0/RG13</text>
<text x="78.2" y="183.8">1</text>
<text x="78.2" y="181.9">95</text>
<text x="78.2" y="180.1">97</text>
<text x="232.4" y="180.1">IMPORTANT: THIS DESIGN IS COPYRIGHT OF EMBEDDED-CODE.COM</text>
<text x="236.1" y="185.7">DISTRIBUTION OF THIS DESIGN MAY LEAD TO PROSECUTION.</text>
<text x="237" y="181.9">AND IS SUBJECT TO A LICENCE AGREEMENT. ALL RIGHTS</text>
<text x="238" y="183.8">RESERVED. UNAUTHORISED USE, REPRODUCTION OR</text>
<text x="290.5" y="184">D</text>
<text x="71.6" y="188.4">Vbus</text>
<text x="78.2" y="187.5">54</text>
<text x="78.2" y="191.2">13</text>
<text x="242.6" y="187.5">ENQUIRIES TO INFO@EMBEDDED-CODE.COM</text>
<text x="40" y="195.9" transform="rotate(-90 40 195.9)">VSS</text>
<text x="41.9" y="195.9" transform="rotate(-90 41.9 195.9)">VSS</text>
<text x="43.8" y="195.9" transform="rotate(-90 43.8 195.9)">VSS</text>
<text x="45.6" y="195.9" transform="rotate(-90 45.6 195.9)">VSS</text>
<text x="47.5" y="195.9" transform="rotate(-90 47.5 195.9)">VSS</text>
<text x="51.2" y="195.9" transform="rotate(-90 51.2 195.9)">AVSS</text>
<text x="61.1" y="195.9">OSC2/CLKO/RC15</text>
<text x="62" y="194">OSC1/CLKI/RC12</text>
<text x="70.7" y="192.2">MCLR</text>
<text x="78.2" y="195">64</text>
<text x="78.3" y="193.1">63</text>
<text x="39.1" y="200.5" transform="rotate(-90 39.1 200.5)">15</text>
<text x="41" y="200.5" transform="rotate(-90 41 200.5)">36</text>
<text x="42.8" y="200.5" transform="rotate(-90 42.8 200.5)">45</text>
<text x="44.7" y="200.5" transform="rotate(-90 44.7 200.5)">65</text>
<text x="46.6" y="200.5" transform="rotate(-90 46.6 200.5)">75</text>
<text x="50.3" y="200.5" transform="rotate(-90 50.3 200.5)">31</text>
<text x="21.7" y="207.1">1</text>
<text x="57.8" y="207.1">2</text>
<text x="93.9" y="207.1">3</text>
<text x="130" y="207.1">4</text>
<text x="166.1" y="207.1">5</text>
<text x="202.2" y="207.1">6</text>
<text x="238.2" y="207.1">7</text>
<text x="274.4" y="207.1">8</text>
</g>
<g font-size="1.7" fill="#000080">
<text x="12.4" y="8.9">C39</text>
<text x="14" y="10.5" transform="rotate(-90 14 10.5)">+</text>
<text x="58.1" y="10">C44</text>
<text x="58.1" y="11.9">100nF</text>
<text x="65.6" y="10">C52</text>
<text x="65.6" y="11.9">100nF</text>
<text x="73" y="10">C47</text>
<text x="73" y="11.9">100nF</text>
<text x="80.5" y="10">C41</text>
<text x="80.5" y="11.9">100nF</text>
<text x="12.4" y="14.1">10uF 10V LESR &lt;1ohm</text>
<text x="58.1" y="17.4">C45</text>
<text x="65.6" y="17.4">C51</text>
<text x="73" y="17.4">C46</text>
<text x="80.5" y="17.4">C40</text>
<text x="58.1" y="19.3">10nF</text>
<text x="65.6" y="19.3">10nF</text>
<text x="73" y="19.3">10nF</text>
<text x="74.9" y="21.7">U7</text>
<text x="80.5" y="19.3">10nF</text>
<text x="125.2" y="55.3">J7</text>
<text x="125.2" y="68.3">SIL5</text>
<text x="128.2" y="77.4">R44</text>
<text x="117.6" y="82.1">R51</text>
<text x="128.2" y="79.3">10K</text>
<text x="117.6" y="86.4">1K</text>
<text x="128.9" y="88.2">C58</text>
<text x="128.9" y="90.1">100nF</text>
<text x="145.7" y="131.6">J10</text>
<text x="104.2" y="189.4">C48</text>
<text x="90.9" y="194.8">R29</text>
<text x="90.9" y="196.6">1M</text>
<text x="98.2" y="195.3">XTAL215pF</text>
<text x="56.3" y="198.7">PIC32MX695F512L-80I/PT</text>
<text x="98.2" y="200">8MHz</text>
<text x="104.2" y="198.7">C42</text>
<text x="102.8" y="204.3">15pF</text>
</g>
<g font-size="1.7" fill="#800000">
<text x="20.9" y="12.4">GND</text>
<text x="43.1" y="12.4">+3V3</text>
<text x="95.4" y="16.2">GND</text>
<text x="82.4" y="42.2">LCD WAIT</text>
<text x="119.5" y="53.4">+3V3</text>
<text x="82.4" y="59">Prog PGC</text>
<text x="112.2" y="57.1">VPP</text>
<text x="82.4" y="60.9">Prog PGD</text>
<text x="112.2" y="62.7">Prog PGD</text>
<text x="112.2" y="64.6">Prog PGC</text>
<text x="119.6" y="70.2">GND</text>
<text x="125.1" y="72">+3V3</text>
<text x="82.4" y="81.3">LCD CS</text>
<text x="82.4" y="83.2">LCD RESET</text>
<text x="82.4" y="79.5">LCD D/C</text>
<text x="112.2" y="83.2">VPP</text>
<text x="82.4" y="94.4">LCD Backlight PWM</text>
<text x="125.2" y="94.4">GND</text>
<text x="82.4" y="100">WR</text>
<text x="82.4" y="101.8">RD</text>
<text x="82.4" y="103.7">D14</text>
<text x="82.4" y="105.6">D15</text>
<text x="82.4" y="114.9">D12</text>
<text x="82.4" y="116.7">D13</text>
<text x="82.4" y="124.2">D0</text>
<text x="82.4" y="126">D1</text>
<text x="82.4" y="127.9">D2</text>
<text x="82.4" y="129.8">D3</text>
<text x="82.4" y="131.6">D4</text>
<text x="128.3" y="131.6">+3V3A +3V3</text>
<text x="140" y="131.6">+12V</text>
<text x="82.4" y="133.5">D5</text>
<text x="82.4" y="135.4">D6</text>
<text x="82.4" y="137.2">D7</text>
<text x="128.4" y="142.8">GNDA</text>
<text x="134.6" y="142.8">GND</text>
<text x="82.4" y="146.5">D10</text>
<text x="82.4" y="144.7">D11</text>
<text x="82.4" y="163.3">D8</text>
<text x="82.4" y="165.2">D9</text>
<text x="86.1" y="185.7">GND</text>
<text x="86.1" y="187.5">VPP</text>
<text x="110.3" y="200.6">GND</text>
</g>
<text font-size="1.7" fill="#00753f" x="283.6" y="176.7">of</text>
</svg>
